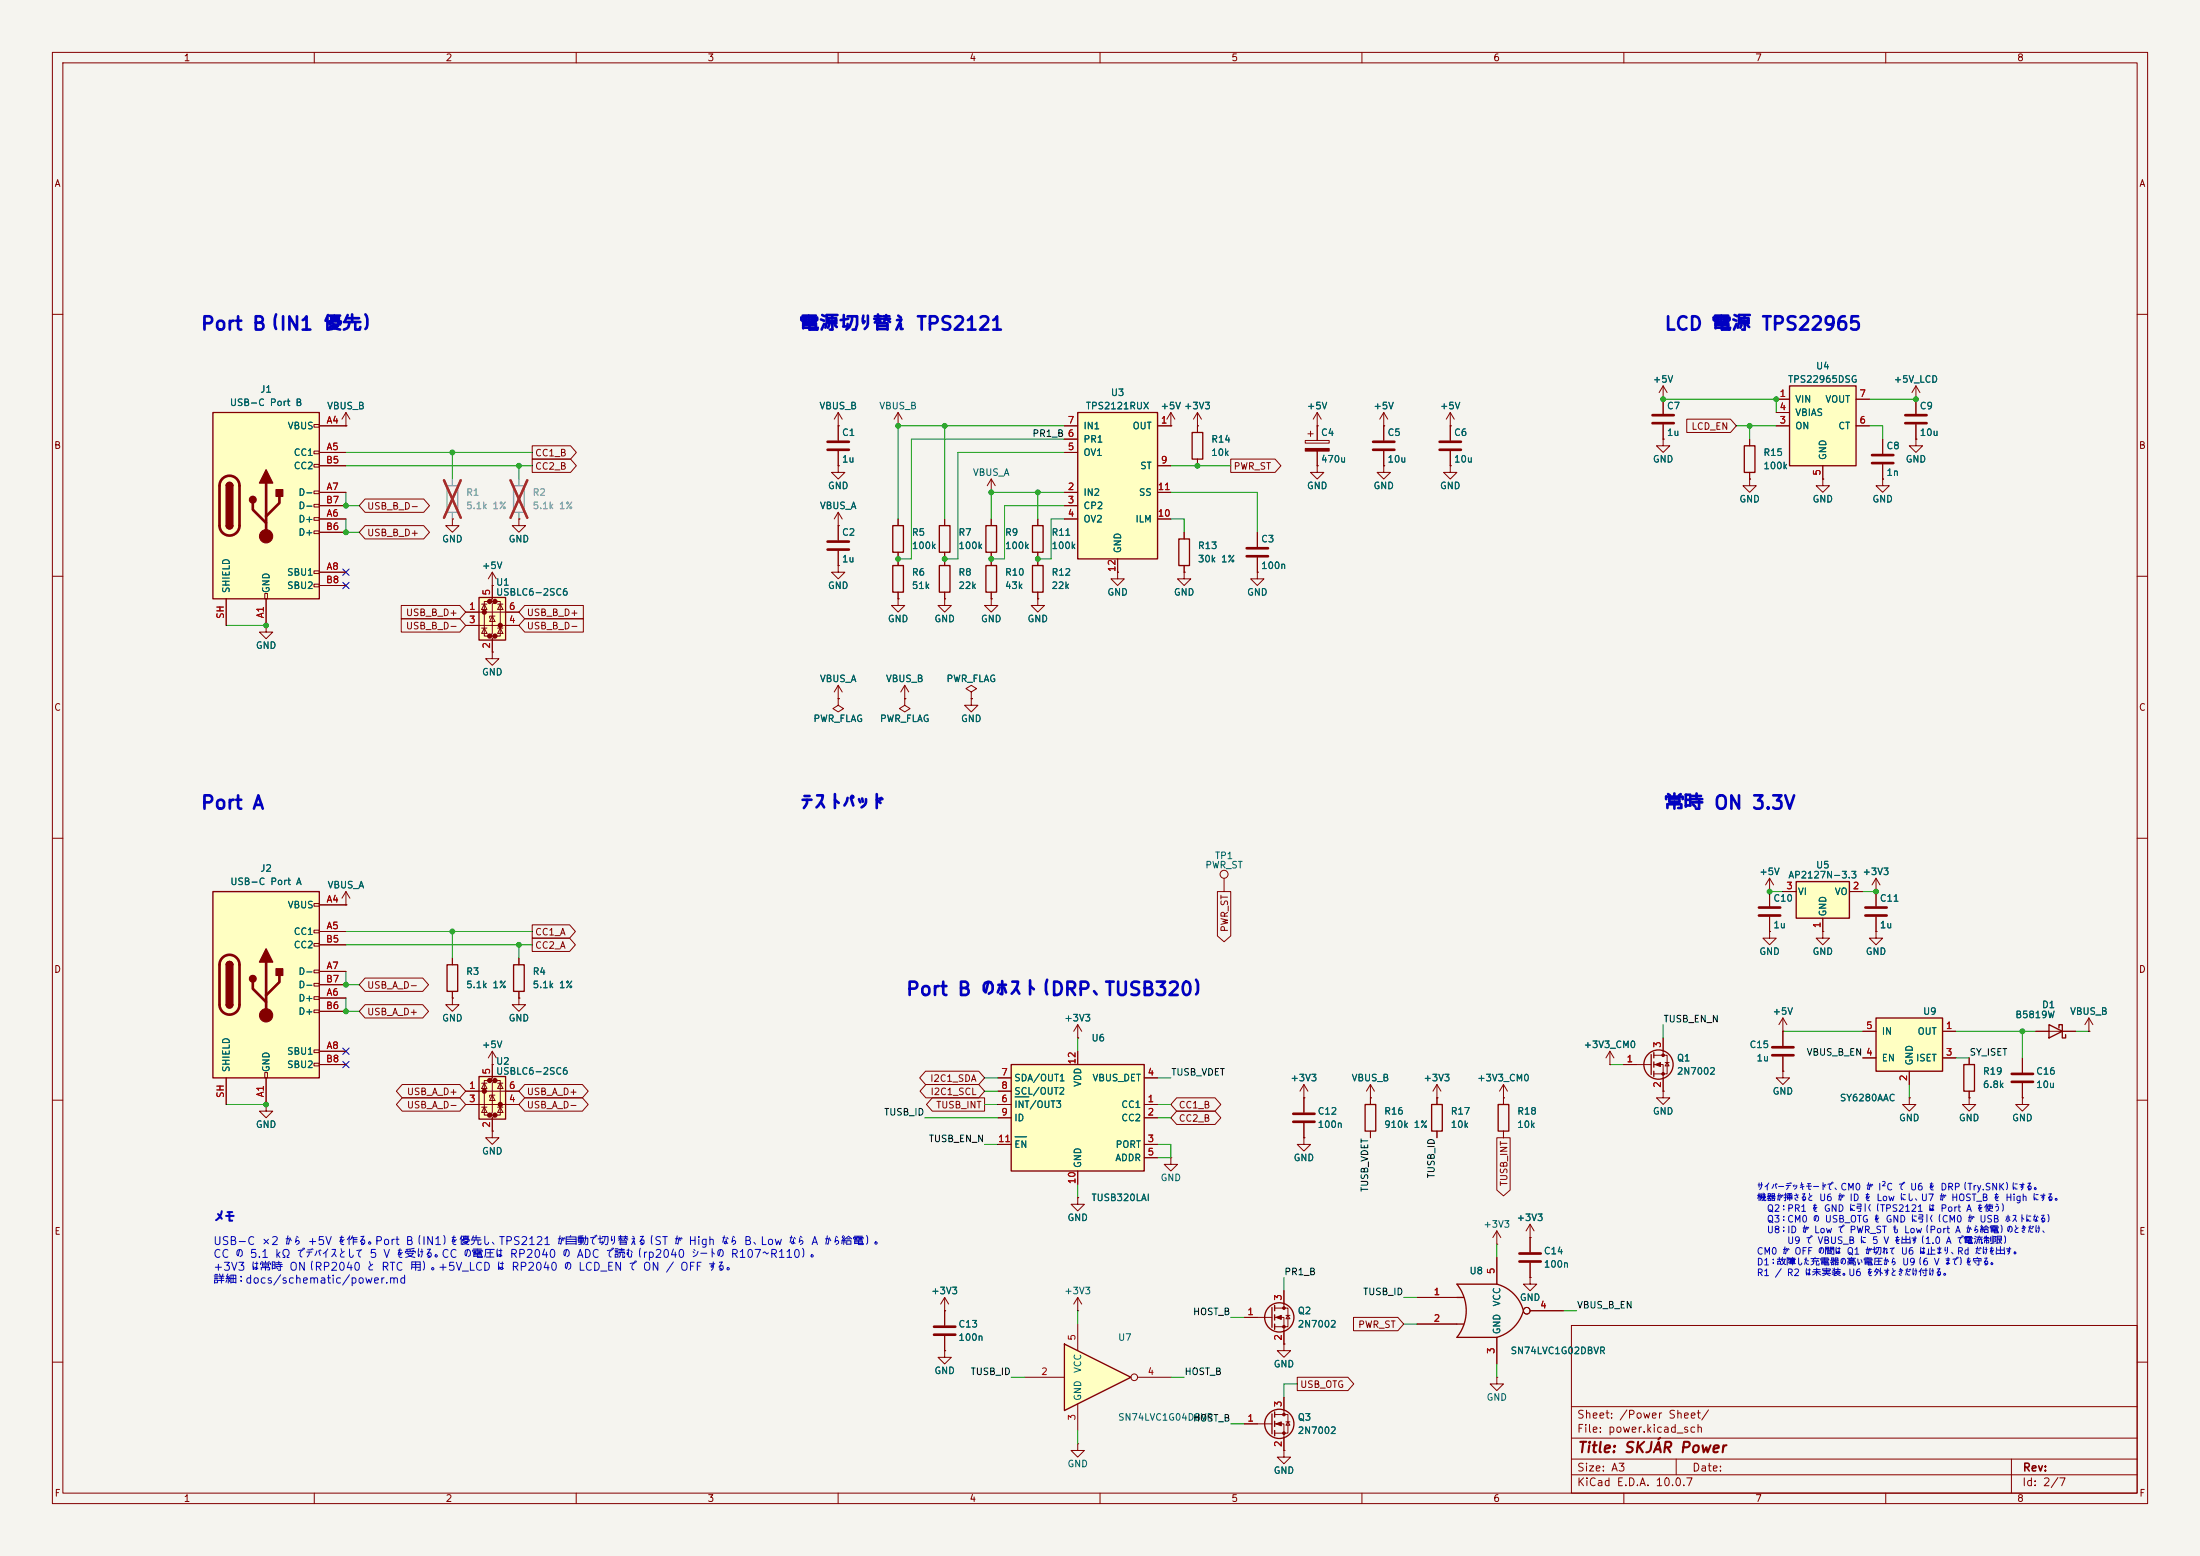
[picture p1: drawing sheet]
<svg xmlns="http://www.w3.org/2000/svg" width="420mm" height="297mm" viewBox="0 0 420 297" stroke-linecap="round" stroke-linejoin="round" font-family="sans-serif">
<path d="M0 0h420v297h-420z" fill="#f5f4ef" stroke="#f5f4ef" stroke-width=".19"/>
<g fill="none" stroke="#840000" stroke-width=".19">
<path d="M10 10h400v277h-400zM12 12h396v273h-396zM60 10v2M110 10v2M160 10v2M210 10v2M260 10v2M310 10v2M360 10v2M10 60h2M408 60h2M10 110h2"/>
<path d="M408 110h2M10 160h2M408 160h2M10 210h2M408 210h2M300 253h108v32h-108zM10 260h2M300 278.5h108M300 274.5h108M300 268.5h108M320 278.5v3M384 278.5v6.5"/>
<path d="M408 260h2M60 285v2M110 285v2M160 285v2M210 285v2M260 285v2M300 281.5h108M310 285v2M360 285v2"/>
</g>
<path d="M40.6 78.7h20.4v35.6h-20.4z" fill="#ffffc2"/>
<g fill="none" stroke="#840000" stroke-width=".19">
<path d="M251.5 78.7l-.8 1.3M251.5 78.7l.7 1.3M251.5 78.7v5.4M264.2 78.7v5.4M264.2 78.7l-.8 1.3M264.2 78.7l.7 1.3M59.9 81h1.1v.5h-1.1zM59.9 86.1h1.1v.5h-1.1zM59.9 88.6h1.1v.6h-1.1zM59.9 93.7h1.1v.5h-1.1zM59.9 96.3h1.1v.5h-1.1zM59.9 98.8h1.1v.5h-1.1z"/>
<path d="M61 81.3h5M61 86.4h5M61 99.1h5M61 94h5M61 88.9h5M61 96.5h5M249.2 84.1h4.5v.5h-4.5zM249.7 82.8h1M250.2 82.3v1M251.5 81.3h.1M251.5 86.1v2.8M264.2 81.3h.1"/>
<path d="M264.2 86.1v2.8M43.2 114.3v5.1M50.5 113.3h.6v1h-.6zM50.8 114.3v5.1M59.9 101.3h1.1v.6h-1.1zM59.9 109h1.1v.5h-1.1zM59.9 111.5h1.1v.5h-1.1zM61 109.2h5M61 101.6h5M61 111.8h5M160 108v1.2h1.3l-1.3 1.3-1.3-1.3h1.3M160 108h.1"/>
<path d="M160 100.3v2.8M160 105.2v2.8M171.4 114.3v1.3h1.3l-1.3 1.2-1.2-1.2h1.2M171.4 114.3h.1M171.4 106.7v1.3M171.4 113v1.3M180.3 114.3v1.3h1.3l-1.3 1.2-1.2-1.2h1.2M180.3 114.3h.1M180.3 106.7v1.3M180.3 113v1.3"/>
</g>
<path d="M40.6 78.7h20.4v35.6h-20.4zM43.2 92.7a.64 .64 0 0 1 .6-.6 .64 .64 0 0 1 .6 .6M43.2 100.3a.64 .64 0 0 0 .6 .7 .64 .64 0 0 0 .6-.7M170.4 108h2.1v5h-2.1zM179.3 108h2.1v5h-2.1z" fill="none" stroke="#840000" stroke-width=".25"/>
<path d="M42.5 91.4a1.9 1.9 0 0 1 2-.4 1.9 1.9 0 0 1 1.2 1.7v7.6a1.91 1.91 0 0 1-1.9 1.9 1.91 1.91 0 0 1-1.9-1.9v-7.7l.2-.7zM48.3 96v1.3l2.5 2.5M50.8 92.2v10.2M53.3 94.7v1.3l-2.5 2.6M262.1 84.3h4.1M262.1 85.9h4.1M158 103.4h4.1M158 104.9h4.1" fill="none" stroke="#840000" stroke-width=".51"/>
<g fill="#840000" stroke="#840000" stroke-width=".25">
<path d="M43.2 92.7h1.2v7.6h-1.2z"/>
<path d="M43.4 92.3a.64 .64 0 0 1 .7-.2 .64 .64 0 0 1 .3 .6h-1.2z"/>
<path d="M43.2 100.3h1.2a.64 .64 0 0 1-.6 .7 .64 .64 0 0 1-.6-.7z"/>
<path d="M50.8 89.7l1.3 2.5h-2.6z"/>
<path d="M52.7 93.5h1.3v1.2h-1.3z"/>
<circle cx="48.3" cy="95.4" r=".63"/>
</g>
<g fill="#840000" stroke="#840000" stroke-width=".19">
<path d="M249.2 85.6h4.5v.5h-4.5z"/>
<circle cx="50.8" cy="102.4" r="1.27"/>
</g>
<path d="M205.7 78.7h15.3v28h-15.3z" fill="#ffffc2"/>
<path d="M205.7 78.7h15.3v28h-15.3zM197.1 100.3h2v5.1h-2z" fill="none" stroke="#840000" stroke-width=".25"/>
<g fill="none" stroke="#840000" stroke-width=".19">
<path d="M223.5 78.7l-.7 1.3M223.5 78.7l.8 1.3M223.5 78.7v2.6M198.1 99.1v1.2M203.2 81.3h2.5M203.2 94h2.5M203.2 96.5h2.5M203.2 99.1h2.5M203.2 86.4h2.5M203.2 83.8h2.5M221 81.3h2.5M221 94h2.5"/>
<path d="M221 99.1h2.5M221 88.9h2.5M223.5 81.3h.1M198.1 105.4v1.3M213.4 106.7v2.5M205.7 275.6v1.3h1.3l-1.3 1.2-1.2-1.2h1.2M205.7 275.6h.1"/>
</g>
<path d="M91.4 205.5h5.1v8.1h-5.1z" fill="#ffffc2"/>
<g fill="#840000" stroke="#840000" stroke-width=".51">
<circle cx="92.5" cy="208.3" r=".25"/>
<circle cx="93.5" cy="206.2" r=".25"/>
<circle cx="93.5" cy="212.9" r=".25"/>
<circle cx="94.5" cy="206.2" r=".25"/>
<circle cx="94.5" cy="212.9" r=".25"/>
<circle cx="95.5" cy="210.8" r=".25"/>
</g>
<g fill="none" stroke="#840000" stroke-width=".19">
<path d="M189.2 114.3v1.3h1.3l-1.3 1.2-1.2-1.2h1.2M189.2 114.3h.1M189.2 106.7v1.3M189.2 113v1.3M198.1 114.3v1.3h1.3l-1.3 1.2-1.3-1.2h1.3M198.1 114.3h.1M198.1 106.7v1.3M198.1 113v1.3M213.4 109.2v1.3h1.2l-1.2 1.3-1.3-1.3h1.3M213.4 109.2h.1M160 133.4v1.2l1 .7-1 .6-1-.6 1-.7M160 133.4h.1"/>
<path d="M160 130.8l-.7 1.3M160 130.8l.8 1.3M160 130.8v2.6M172.7 133.4v1.2l1 .7-1 .6-1-.6 1-.7M172.7 133.4h.1M172.7 130.8l-.7 1.3M172.7 130.8l.8 1.3M172.7 130.8v2.6M185.4 132.1l1-.7-1-.6-1 .6 1 .7v1.3M185.4 133.4h.1M185.4 133.4v1.2h1.3l-1.3 1.3-1.3-1.3h1.3M88.9 208.3h10.2"/>
<path d="M88.9 210.8h10.2M91.9 211.3h1.1M91.9 206.8h1.1M92.5 206.8l.5 1h-1.1zM92.5 211.3l.5 1h-1.1zM93.5 206.2h-1v6.7h1M94 203.2v2.5l-.5 .5h1l-.5 .6v5.5l-.5 .6h1l-.5 .5v2.5M94 209l.5 1.1h-1zM94.5 209h-1v.4M94.5 206.2h1v6.7h-1M95 211.3h1M95 206.8h1"/>
<path d="M95.5 206.8l.5 1h-1zM95.5 211.3l.5 1h-1zM205.7 250.2h.1M205.7 247.6l-.7 1.3M205.7 247.6l.8 1.3M205.7 247.6v2.6M292.1 243.8v1.3h1.3l-1.3 1.3-1.3-1.3h1.3M292.1 243.8h.1"/>
</g>
<path d="M188.2 108h2v5h-2zM197.1 108h2v5h-2zM91.4 205.5h5.1v8.1h-5.1z" fill="none" stroke="#840000" stroke-width=".25"/>
<path d="M203.2 256.5l12.7 6.4-12.7 6.3z" fill="#ffffc2"/>
<path d="M188.2 100.3h2v5.1h-2zM85.3 184.2h2.1v5h-2.1zM203.2 256.5l12.7 6.4-12.7 6.3z" fill="none" stroke="#840000" stroke-width=".25"/>
<g fill="none" stroke="#840000" stroke-width=".19">
<path d="M66 78.7l-.7 1.3M66 78.7l.8 1.3M66 78.7v2.6M66 81.3h.1M189.2 99.1v1.2M334 91.4v1.3h1.3l-1.3 1.3-1.3-1.3h1.3M334 91.4h.1M189.2 105.4v1.3M66 172.7h.1M66 170.2v2.5M66 170.2l-.7 1.3M66 170.2l.8 1.3"/>
<path d="M86.4 182.9v1.3M86.4 189.2v1.3M94 203.2h.1M94 200.7l-.8 1.2M94 200.7l.7 1.2M94 200.7v2.5M205.7 252.7v5.1M195.6 262.9h7.6M205.7 268v5M217.2 262.9h6.3M285.7 262.9v1.3h1.3l-1.3 1.2-1.2-1.2h1.2M285.7 262.9h.1"/>
<circle cx="216.5" cy="262.9" r=".63"/>
</g>
<path d="M40.6 170.2h20.4v35.5h-20.4z" fill="#ffffc2"/>
<g fill="none" stroke="#840000" stroke-width=".19">
<path d="M160 78.7l-.7 1.3M160 78.7l.8 1.3M160 78.7v2.6M171.4 78.7l-.7 1.3M171.4 78.7l.8 1.3M171.4 78.7v2.6M160 81.3h.1M171.4 81.3h.1M359.4 91.4v1.3h1.3l-1.3 1.3-1.3-1.3h1.3M359.4 91.4h.1M59.9 172.5h1.1v.5h-1.1zM59.9 177.5h1.1v.6h-1.1z"/>
<path d="M61 172.7h5M61 177.8h5M59.9 180.1h1.1v.5h-1.1zM59.9 185.2h1.1v.5h-1.1zM59.9 187.7h1.1v.5h-1.1zM59.9 190.2h1.1v.6h-1.1zM59.9 192.8h1.1v.5h-1.1zM61 190.5h5M61 185.4h5M61 180.3h5M61 193h5M61 188h5"/>
<path d="M43.2 205.7v5.1M50.5 204.7h.6v1h-.6zM50.8 205.7v5.1M59.9 200.4h1.1v.5h-1.1zM59.9 202.9h1.1v.6h-1.1zM61 200.7h5M61 203.2h5M94 215.9v1.3h1.2l-1.2 1.2-1.3-1.2h1.3M94 215.9h.1"/>
</g>
<path d="M40.6 170.2h20.4v35.5h-20.4zM43.2 184.2a.64 .64 0 0 1 .6-.7 .64 .64 0 0 1 .6 .7M43.2 191.8a.64 .64 0 0 0 .6 .6 .64 .64 0 0 0 .6-.6" fill="none" stroke="#840000" stroke-width=".25"/>
<path d="M42.5 182.8a1.9 1.9 0 0 1 2-.4 1.9 1.9 0 0 1 1.2 1.8v7.6a1.91 1.91 0 0 1-1.9 1.9 1.91 1.91 0 0 1-1.9-1.9v-7.8l.2-.6zM48.3 187.5v1.2l2.5 2.6M50.8 183.6v10.2M53.3 186.2v1.3l-2.5 2.5" fill="none" stroke="#840000" stroke-width=".51"/>
<g fill="#840000" stroke="#840000" stroke-width=".25">
<path d="M43.2 184.2h1.2v7.6h-1.2z"/>
<path d="M43.4 183.7a.64 .64 0 0 1 .7-.1 .64 .64 0 0 1 .3 .6h-1.2z"/>
<path d="M43.2 191.8h1.2a.64 .64 0 0 1-.6 .6 .64 .64 0 0 1-.6-.6z"/>
<path d="M50.8 181.1l1.3 2.5h-2.6z"/>
<path d="M52.7 184.9h1.3v1.3h-1.3z"/>
<circle cx="48.3" cy="186.8" r=".63"/>
</g>
<circle cx="50.8" cy="193.8" r="1.27" fill="#840000" stroke="#840000" stroke-width=".19"/>
<path d="M85.3 92.7h2.1v5.1h-2.1z" fill="none" stroke="#9c9b98" stroke-width=".25"/>
<path d="M86.4 91.4v1.3M86.4 97.8v1.3" fill="none" stroke="#9c9b98" stroke-width=".19"/>
<path d="M84.8 91.7l3.2 7.1M88 91.7l-3.2 7.1" fill="none" stroke="#e12e31" stroke-width=".46"/>
<path d="M341.6 73.7h12.7v15.2h-12.7z" fill="#ffffc2"/>
<path d="M341.6 73.7h12.7v15.2h-12.7zM333 85.1h2v5.1h-2zM225 102.9h2.1v5.1h-2.1z" fill="none" stroke="#840000" stroke-width=".25"/>
<g fill="none" stroke="#840000" stroke-width=".19">
<path d="M276.9 78.7l-.8 1.3M276.9 78.7l.7 1.3M276.9 78.7v2.6M339.1 76.2h2.5M339.1 78.7h2.5M354.3 76.2h2.6M86.4 99.1v1.2h1.2l-1.2 1.3-1.3-1.3h1.3M86.4 99.1h.1M99.1 99.1v1.2h1.2l-1.2 1.3-1.3-1.3h1.3M99.1 99.1h.1M276.9 81.3h.1M334 83.8v1.3"/>
<path d="M334 90.2v1.2M339.1 81.3h2.5M348 91.4v1.3h1.2l-1.2 1.3-1.3-1.3h1.3M348 91.4h.1M348 88.9v2.5M354.3 81.3h2.6M94 111.8h.1M94 109.2l-.8 1.3M94 109.2l.7 1.3M94 109.2v2.6M226.1 109.2v1.3h1.2l-1.2 1.3-1.3-1.3h1.3M226.1 109.2h.1"/>
<path d="M226.1 101.6v1.3M226.1 108v1.2M240 109.2v1.3h1.3l-1.3 1.3-1.2-1.3h1.2M240 109.2h.1M240 101.6v2.8M240 106.4v2.8M94 124.5v1.2h1.2l-1.2 1.3-1.3-1.3h1.3M94 124.5h.1"/>
</g>
<path d="M98 92.7h2.1v5.1h-2.1z" fill="none" stroke="#9c9b98" stroke-width=".25"/>
<path d="M99.1 91.4v1.3M99.1 97.8v1.3" fill="none" stroke="#9c9b98" stroke-width=".19"/>
<path d="M97.5 91.7l3.2 7.1M100.7 91.7l-3.2 7.1" fill="none" stroke="#e12e31" stroke-width=".46"/>
<path d="M238 104.6h4.1M238 106.2h4.1" fill="none" stroke="#840000" stroke-width=".51"/>
<path d="M91.4 114h5.1v8.2h-5.1z" fill="#ffffc2"/>
<g fill="#840000" stroke="#840000" stroke-width=".51">
<circle cx="92.5" cy="116.8" r=".25"/>
<circle cx="93.5" cy="114.8" r=".25"/>
<circle cx="93.5" cy="121.4" r=".25"/>
<circle cx="94.5" cy="114.8" r=".25"/>
<circle cx="94.5" cy="121.4" r=".25"/>
<circle cx="95.5" cy="119.4" r=".25"/>
</g>
<g fill="none" stroke="#840000" stroke-width=".19">
<path d="M317.5 76.2v2.8M160 97.8l-.7 1.3M160 97.8l.8 1.3M160 97.8v2.5M171.4 99.1v1.2M180.3 99.1v1.2M189.2 94h.1M189.2 91.4l-.7 1.3M189.2 91.4l.8 1.3M189.2 91.4v2.6M276.9 88.9v1.3h1.2l-1.2 1.2-1.3-1.2h1.3M276.9 88.9h.1"/>
<path d="M276.9 81.3v2.8M276.9 86.1v2.8M317.5 83.8v1.3h1.3l-1.3 1.3-1.3-1.3h1.3M317.5 83.8h.1M317.5 81v2.8M50.8 119.4v1.3h1.3l-1.3 1.2-1.3-1.2h1.3M50.8 119.4h.1M88.9 116.8h10.2M88.9 119.4h10.2M91.9 119.9h1.1M91.9 115.3h1.1M92.5 115.3l.5 1h-1.1z"/>
<path d="M92.5 119.9l.5 1h-1.1zM93.5 114.8h-1v6.6h1M94 111.8v2.5l-.5 .5h1l-.5 .5v5.6l-.5 .5h1l-.5 .5v2.6M94 117.6l.5 1h-1zM94.5 117.6h-1v.4M94.5 114.8h1v6.6h-1M95 119.9h1M95 115.3h1M95.5 115.3l.5 1h-1zM95.5 119.9l.5 1h-1zM160 100.3h.1M171.4 105.4v1.3"/>
<path d="M180.3 105.4v1.3M86.4 190.5v1.3h1.2l-1.2 1.2-1.3-1.2h1.3M86.4 190.5h.1M99.1 182.9v1.3M99.1 189.2v1.3M205.7 198.1h.1M205.7 195.6l-.7 1.3M205.7 195.6l.8 1.3M205.7 195.6v2.5M50.8 210.8v1.3h1.3l-1.3 1.3-1.3-1.3h1.3M50.8 210.8h.1M205.7 228.6v1.3h1.3l-1.3 1.2-1.2-1.2h1.2"/>
<path d="M205.7 228.6h.1M223.5 221v1.2h1.3l-1.3 1.3-1.3-1.3h1.3M223.5 221h.1"/>
</g>
<path d="M91.4 114h5.1v8.2h-5.1zM170.4 100.3h2.1v5.1h-2.1zM179.3 100.3h2.1v5.1h-2.1zM98 184.2h2.1v5h-2.1z" fill="none" stroke="#840000" stroke-width=".25"/>
<path d="M315.5 79.2h4M274.8 84.3h4.1M274.8 85.9h4.1M315.5 80.8h4" fill="none" stroke="#840000" stroke-width=".51"/>
<path d="M193 203.2h25.4v20.3h-25.4z" fill="#ffffc2"/>
<path d="M227.6 82.6h2v5h-2zM193 203.2h25.4v20.3h-25.4z" fill="none" stroke="#840000" stroke-width=".25"/>
<g fill="none" stroke="#840000" stroke-width=".19">
<path d="M228.6 78.7v3.9M228.6 78.7l-.8 1.3M228.6 78.7l.8 1.3M365.8 76.2h.1M365.8 73.7v5.3M365.8 73.7l-.8 1.2M365.8 73.7l.7 1.2M160 88.9v1.3h1.3l-1.3 1.2-1.3-1.2h1.3M160 88.9h.1M160 81.3v2.8M160 86.1v2.8M228.6 81.3h.1"/>
<path d="M228.6 87.6v1.3M359.4 83.8v2.8M359.4 88.6v2.8M365.8 83.8v1.3h1.2l-1.2 1.3-1.3-1.3h1.3M365.8 83.8h.1M365.8 81v2.8M99.1 190.5v1.3h1.2l-1.2 1.2-1.3-1.2h1.3M99.1 190.5h.1M190.5 210.8h2.5M190.5 213.4h2.5M190.5 218.4h2.5M190.5 205.7h2.5"/>
<path d="M190.5 208.3h2.5M205.7 200.7v2.5M218.4 210.8h2.6M218.4 213.4h2.6M218.4 218.4h2.6M218.4 205.7h2.6M248.9 209.6h.1M248.9 207l-.7 1.3M248.9 207l.8 1.3M248.9 207v2.6M205.7 223.5v2.6M218.4 221h2.6"/>
<path d="M180.3 250.2h.1M180.3 257.8v1.3h1.3l-1.3 1.2-1.2-1.2h1.2M180.3 257.8h.1M180.3 247.6v5.4M180.3 255v2.8M180.3 247.6l-.7 1.3M180.3 247.6l.8 1.3"/>
</g>
<path d="M193.8 209.4h2.6M193.8 217h2.2" fill="none" stroke="#006464" stroke-width=".19"/>
<path d="M363.7 79.2h4.1M158 84.3h4.1M158 85.9h4.1M357.4 86.9h4M357.4 88.4h4M363.7 80.8h4.1M178.3 253.2h4.1M178.3 254.8h4.1" fill="none" stroke="#840000" stroke-width=".51"/>
<g fill="#ffffc2">
<path d="M278.1 247.6h1.3z"/>
<path d="M278.1 252.7h1.3z"/>
</g>
<path d="M278.1 245.1h7.6M278.1 255.3h7.6" fill="none" stroke="#ffffc2" stroke-width=".19"/>
<g fill="none" stroke="#840000" stroke-width=".25">
<path d="M260.6 210.8h2v5.1h-2zM273.3 210.8h2v5.1h-2zM286 210.8h2v5.1h-2zM242.8 249.6v3.8M243.3 249.2v1M243.3 251v1M243.3 252.7v1M278.1 245.1h7.6a7.1 7.1 0 0 1 5.1 5.1 7.4 7.4 0 0 1-5.1 5.1h-7.6a8.1 8.1 0 0 0 0-10.2zM278.1 247.6h1.3M278.1 252.7h1.3M242.8 269.9v3.8M243.3 269.5v1"/>
<path d="M243.3 271.3v1M243.3 273v1.1"/>
<circle cx="244.2" cy="251.5" r="2.79"/>
<circle cx="244.2" cy="271.8" r="2.79"/>
</g>
<g fill="none" stroke="#840000" stroke-width=".19">
<path d="M317.5 76.2h.1M317.5 73.7l-.8 1.2M317.5 73.7l.8 1.2M317.5 73.7v2.5M233.7 167.6v2.6M358.1 170.2h.1M358.1 177.8v1.3h1.3l-1.3 1.2-1.2-1.2h1.2M358.1 177.8h.1M358.1 167.6l-.7 1.3M358.1 167.6l.8 1.3M358.1 167.6v5.4M358.1 175v2.8"/>
<path d="M340.4 196.9h.1M340.4 194.3v5.3M340.4 194.3l-.8 1.3M340.4 194.3l.7 1.3M248.9 217.2v1.2h1.3l-1.3 1.3-1.3-1.3h1.3M248.9 217.2h.1M248.9 209.6v2.7M248.9 214.4v2.8M261.6 209.6h.1M261.6 207v3.8M261.6 215.9v1.3M261.6 207l-.7 1.3"/>
<path d="M261.6 207l.8 1.3M274.3 209.6h.1M274.3 207v3.8M274.3 215.9v1.3M274.3 207l-.7 1.3M274.3 207l.8 1.3M287 209.6h.1M287 207l-.7 1.3M287 207l.8 1.3M287 207v3.8M287 215.9v1.3M340.4 204.5v1.2h1.2l-1.2 1.3-1.3-1.3h1.3"/>
<path d="M340.4 204.5h.1M340.4 201.7v2.8M285.7 237.5h.1M285.7 234.9v2.6M285.7 234.9l-.7 1.3M285.7 234.9l.8 1.3M292.1 236.2h.1M292.1 233.7v5.3M292.1 233.7l-.8 1.2M292.1 233.7l.8 1.2M237.5 251.5h5.3M243.3 249.7h2.6v3.5h-2.6"/>
<path d="M243.3 251.5h1.8v5M245.1 256.5v1.3h1.3l-1.3 1.3-1.3-1.3h1.3M245.1 256.5h.1M245.1 246.4v3.3M245.5 251.1h.8M245.9 251.1l.4 .6h-.8zM270.5 247.6h7.6M270.5 252.7h7.6M285.7 240v5.1M285.7 255.3v5M292.1 250.2h6.3M292.1 241v2.8"/>
<path d="M237.5 271.8h5.3M243.3 270h2.6v3.6h-2.6M243.3 271.8h1.8v5.1M245.1 276.9v1.2h1.3l-1.3 1.3-1.3-1.3h1.3M245.1 276.9h.1M245.1 266.7v3.3M245.5 271.4h.8M245.9 271.4l.4 .6h-.8z"/>
<circle cx="233.7" cy="166.9" r=".76"/>
<circle cx="291.5" cy="250.2" r=".63"/>
</g>
<path d="M356.1 173.2h4.1M356.1 174.8h4.1M338.3 199.9h4.1M246.9 212.6h4.1M246.9 214.1h4.1M338.3 201.4h4.1M290.1 239.3h4M290.1 240.8h4" fill="none" stroke="#840000" stroke-width=".51"/>
<g fill="#840000" stroke="#840000" stroke-width=".19">
<path d="M243.6 271.8l1-.4v.8z"/>
<path d="M243.6 251.5l1-.4v.7z"/>
<circle cx="245.1" cy="270" r=".25"/>
<circle cx="245.1" cy="273.6" r=".25"/>
<circle cx="245.1" cy="249.7" r=".25"/>
<circle cx="245.1" cy="253.2" r=".25"/>
</g>
<path d="M358.1 194.3h12.7v10.2h-12.7z" fill="#ffffc2"/>
<path d="M358.1 194.3h12.7v10.2h-12.7zM374.9 203.2h2v5.1h-2z" fill="none" stroke="#840000" stroke-width=".25"/>
<path d="M355.6 196.9h2.5M370.8 196.9h2.6M355.6 201.9h2.5M364.5 204.5v2.5M370.8 201.9h2.6M375.9 201.9v1.3M375.9 208.3v1.3" fill="none" stroke="#840000" stroke-width=".19"/>
<path d="M342.9 168.3h10.2v7h-10.2z" fill="#ffffc2"/>
<g fill="none" stroke="#840000" stroke-width=".25">
<path d="M342.9 168.3h10.2v7h-10.2zM391.2 195.6l2.5 1.3-2.5 1.2zM393.1 196.2v-.6h.6v2.5h.6v-.6M315.2 201.3v3.8M315.7 200.9v1M315.7 202.7v1M315.7 204.5v1"/>
<circle cx="316.6" cy="203.2" r="2.79"/>
</g>
<g fill="none" stroke="#840000" stroke-width=".19">
<path d="M317.5 76.2h.1M317.5 76.2v2.8M339.1 76.2h2.5M339.1 78.7h2.5M354.3 76.2h2.6M365.8 76.2h.1M365.8 76.2v2.8M61 81.3h5M61 94h5M61 96.5h5M61 99.1h5M61 86.4h5"/>
<path d="M61 88.9h5M66 81.3h.1M69.7 95.2h11.2l1.1 1.3-1.1 1.3h-11.2l-1.1-1.3zM86.4 99.1h.1M99.1 99.1h.1M101.6 85.1h7.3l1.1 1.3-1.1 1.2h-7.3zM101.6 87.6h7.3l1.1 1.3-1.1 1.3h-7.3zM160 88.9h.1M160 81.3h.1M160 81.3v2.8M160 86.1v2.8M171.4 99.1v1.2"/>
<path d="M180.3 99.1v1.2M189.2 99.1v1.2M198.1 99.1v1.2M203.2 81.3h2.5M203.2 94h2.5M203.2 96.5h2.5M203.2 99.1h2.5M203.2 86.4h2.5M203.2 83.8h2.5M221 81.3h2.5M221 94h2.5M221 99.1h2.5"/>
<path d="M221 88.9h2.5M223.5 81.3h.1M228.6 81.3h.1M228.6 81.3v1.3M228.6 87.6v1.3M234.9 87.6h8.5l1.1 1.3-1.1 1.3h-8.5zM251.5 88.9v1.3h1.2l-1.2 1.2-1.3-1.2h1.3M251.5 88.9h.1M251.5 81.3h.1M251.5 81.3v2.8M251.5 86.1v2.8M264.2 88.9v1.3h1.2l-1.2 1.2-1.3-1.2h1.3"/>
<path d="M264.2 88.9h.1M264.2 81.3h.1M264.2 81.3v2.8M264.2 86.1v2.8M276.9 81.3h.1M276.9 88.9h.1M276.9 81.3v2.8M276.9 86.1v2.8M317.5 83.8h.1M317.5 81v2.8M322 80h8.4l1.1 1.3-1.1 1.3h-8.4zM334 91.4h.1"/>
<path d="M334 83.8v1.3M334 90.2v1.2M339.1 81.3h2.5M348 91.4h.1M348 88.9v2.5M354.3 81.3h2.6M359.4 91.4h.1M359.4 83.8v2.8M359.4 88.6v2.8M365.8 83.8h.1M365.8 81v2.8M43.2 114.3v5.1"/>
<path d="M50.8 119.4h.1M50.8 114.3v5.1M61 109.2h5M61 101.6h5M61 111.8h5M69.7 100.3h11.2l1.1 1.3-1.1 1.3h-11.2l-1.1-1.3zM76.6 115.6h11.2l1.1 1.2-1.1 1.3h-11.2zM76.6 118.1h11.2l1.1 1.3-1.1 1.3h-11.2zM88.9 116.8h2.5M88.9 119.4h2.5M94 111.8h.1M94 111.8v2.5"/>
<path d="M96.5 116.8h2.6M96.5 119.4h2.6M100.2 115.6h11.2v2.5h-11.2l-1.1-1.3zM100.2 118.1h11.2v2.6h-11.2l-1.1-1.3zM160 108h.1M160 100.3h.1M160 100.3v2.8M160 105.2v2.8M171.4 114.3h.1M171.4 105.4v2.6M171.4 113v1.3M180.3 114.3h.1"/>
<path d="M180.3 105.4v2.6M180.3 113v1.3M189.2 114.3h.1M189.2 105.4v2.6M189.2 113v1.3M198.1 114.3h.1M198.1 105.4v2.6M198.1 113v1.3M213.4 109.2h.1M213.4 106.7v2.5M226.1 109.2h.1M226.1 101.6v1.3"/>
<path d="M226.1 108v1.2M240 109.2h.1M240 101.6v2.8M240 106.4v2.8M94 124.5h.1M94 121.9v2.6M160 133.4h.1M172.7 133.4h.1M185.4 133.4h.1M61 172.7h5M61 177.8h5M66 172.7h.1"/>
<path d="M101.6 179.1h7.1l1.2 1.2-1.2 1.3h-7.1zM101.6 176.5h7.1l1.2 1.3-1.2 1.3h-7.1zM232.4 170.2h2.6v8.5l-1.3 1.1-1.3-1.1zM337.8 177.8v1.3h1.3l-1.3 1.2-1.3-1.2h1.3M337.8 177.8h.1M337.8 170.2h.1M337.8 167.6l-.7 1.3M337.8 167.6l.8 1.3M337.8 167.6v5.4M337.8 175v2.8M340.4 170.2h2.5M348 177.8v1.3h1.2l-1.2 1.2-1.3-1.2h1.3"/>
<path d="M348 177.8h.1M348 175.3v2.5M353.1 170.2h2.5M358.1 170.2h.1M358.1 177.8h.1M358.1 170.2v2.8M358.1 175v2.8M61 190.5h5M61 185.4h5M61 180.3h5M61 193h5M61 188h5"/>
<path d="M69.7 186.7h11l1.1 1.3-1.1 1.2h-11l-1.1-1.2zM69.7 191.8h11l1.1 1.2-1.1 1.3h-11l-1.1-1.3zM86.4 190.5h.1M86.4 182.9v1.3M86.4 189.2v1.3M99.1 190.5h.1M99.1 182.9v1.3M99.1 189.2v1.3M205.7 198.1h.1M317.5 198.1v3.3M340.4 196.9h.1M340.4 196.9v2.7"/>
<path d="M355.6 196.9h2.5M370.8 196.9h2.6M388.6 196.9h7.6M398.8 196.9h.1M398.8 194.3l-.8 1.3M398.8 194.3l.7 1.3M398.8 194.3v2.6M43.2 205.7v5.1M50.8 210.8h.1M50.8 205.7v5.1M61 203.2h5M61 200.7h5"/>
<path d="M76.8 207h11l1.1 1.3-1.1 1.3h-11l-1.1-1.3zM76.8 209.5h11l1.1 1.3-1.1 1.3h-11l-1.1-1.3zM88.9 210.8h2.5M88.9 208.3h2.5M94 215.9h.1M94 203.2h.1M94 203.2v2.5M94 213.4v2.5M96.5 210.8h2.6M96.5 208.3h2.6M100.2 209.5h11l1.1 1.3-1.1 1.3h-11l-1.1-1.3zM100.2 207h11l1.1 1.3-1.1 1.3h-11l-1.1-1.3z"/>
<path d="M176.7 204.5h10.1l1.2 1.2-1.2 1.3h-10.1l-1.1-1.3zM176.7 207h10.1l1.2 1.3-1.2 1.3h-10.1l-1.1-1.3zM178 209.5h10v2.6h-10l-1.1-1.3zM190.5 210.8h2.5M190.5 213.4h2.5M190.5 218.4h2.5M190.5 205.7h2.5M190.5 208.3h2.5M205.7 200.7v2.5M218.4 210.8h2.6M218.4 213.4h2.6M218.4 218.4h2.6"/>
<path d="M218.4 205.7h2.6M224.6 212.1h7.4l1.1 1.3-1.1 1.2h-7.4l-1.1-1.2zM224.6 209.5h7.4l1.1 1.3-1.1 1.3h-7.4l-1.1-1.3zM248.9 217.2h.1M248.9 209.6h.1M248.9 209.6v2.7M248.9 214.4v2.8M261.6 209.6h.1M261.6 209.6v1.2M261.6 215.9v1.3M274.3 209.6h.1M274.3 209.6v1.2"/>
<path d="M274.3 215.9v1.3M285.7 217.2h2.6v10l-1.3 1.1-1.3-1.1zM287 209.6h.1M287 209.6v1.2M287 215.9v1.3M307.3 203.2h.1M307.3 200.7l-.7 1.2M307.3 200.7l.8 1.2M307.3 200.7v2.5M309.9 203.2h5.3M315.7 201.4h2.6v3.6h-2.6M315.7 203.2h1.8v5.1"/>
<path d="M317.5 208.3v1.3h1.3l-1.3 1.2-1.3-1.2h1.3M317.5 208.3h.1M317.9 202.8h.7M318.3 202.8l.3 .7h-.7zM340.4 204.5h.1M340.4 201.7v2.8M355.6 201.9h2.5M364.5 209.6v1.2h1.3l-1.3 1.3-1.3-1.3h1.3M364.5 209.6h.1M364.5 204.5v2.5M370.8 201.9h2.6M375.9 209.6v1.2h1.3l-1.3 1.3-1.3-1.3h1.3"/>
<path d="M375.9 209.6h.1M375.9 201.9v1.3M375.9 208.3v1.3M386.1 209.6v1.2h1.2l-1.2 1.3-1.3-1.3h1.3M386.1 209.6h.1M386.1 201.9v2.8M386.1 206.8v2.8M205.7 228.6h.1M205.7 223.5v2.6M218.4 221h2.6M292.1 236.2h.1M292.1 236.2v2.8"/>
<path d="M180.3 250.2h.1M180.3 257.8h.1M180.3 250.2v2.8M180.3 255v2.8M237.5 251.5h2.5M245.1 256.5h.1M245.1 246.4v2.5M245.1 254v2.5M258.4 251.5h8.5l1.1 1.2-1.1 1.3h-8.5zM270.5 247.6h7.6M270.5 252.7h7.6M285.7 240v5.1"/>
<path d="M285.7 255.3v5M292.1 243.8h.1M292.1 250.2h6.3M292.1 241v2.8M237.5 271.8h2.5M245.1 276.9h.1M245.1 266.7v2.5M245.1 274.3v2.6M247.6 262.9h9.7l1.1 1.3-1.1 1.2h-9.7z"/>
<circle cx="291.5" cy="250.2" r=".63"/>
</g>
<path d="M335.8 173.2h4.1M335.8 174.8h4.1M384 205h4.1M384 206.5h4.1" fill="none" stroke="#840000" stroke-width=".51"/>
<g fill="#840000" stroke="#840000" stroke-width=".19">
<path d="M316 203.2l1-.4v.8z"/>
<circle cx="317.5" cy="201.4" r=".25"/>
<circle cx="317.5" cy="205" r=".25"/>
</g>
<g fill="none" stroke="#009600" stroke-width=".19">
<path d="M317.5 76.2h21.6v2.5M356.9 76.2h8.9M66 88.9h35.6M66 94v2.5h2.6M66 99.1v2.5h2.6M66 86.4h35.6M86.4 86.4v5M99.1 88.9v2.5M180.3 81.3v17.8M198.1 94v5.1M203.2 86.4h-20.3v20.3h-2.6M203.2 83.8h-29.2v22.9h-2.6"/>
<path d="M203.2 96.5h-11.4v10.2h-2.6M203.2 99.1h-2.5v7.6h-2.6M203.2 94h-14v5.1M203.2 81.3h-31.8v17.8M223.5 88.9h11.4M223.5 94h16.5v7.6M223.5 99.1h2.6v2.5M331.5 81.3h7.6M334 81.3v2.5M356.9 81.3h2.5v2.5M43.2 119.4h7.6M66 177.8h35.6"/>
<path d="M86.4 177.8v5.1M337.8 170.2h2.6M355.6 170.2h2.5M66 185.4v2.6h2.6M66 190.5v2.5h2.6M66 180.3h35.6M99.1 180.3v2.6M205.7 198.1v2.6M317.5 195.6v2.5M340.4 196.9h15.2M373.4 196.9h15.2M386.1 196.9v5"/>
<path d="M396.2 196.9h2.6M43.2 210.8h7.6M176.5 213.4h14M188 210.8h2.5M188 208.3h2.5M188 205.7h2.5M188 218.4h2.5M221 210.8h2.5M221 205.7h2.5M221 218.4h2.5v2.6h-2.5M221 213.4h2.5M307.3 203.2h2.6"/>
<path d="M364.5 207v2.6M373.4 201.9h2.5M205.7 226.1v2.5M285.7 237.5v2.5M205.7 250.2v2.5M234.9 251.5h2.6M245.1 243.8v2.6M268 247.6h2.5M268 252.7h2.5M298.4 250.2h2.6M193 262.9h2.6M205.7 273v2.6"/>
<path d="M223.5 262.9h2.6M234.9 271.8h2.6M247.6 264.2h-2.5v2.5M285.7 260.3v2.6"/>
</g>
<path d="M65.4 108.6l1.2 1.2M65.4 111.2l1.2 1.2M66.6 108.6l-1.2 1.2M66.6 111.2l-1.2 1.2M65.4 200.1l1.2 1.2M65.4 202.6l1.2 1.2M66.6 200.1l-1.2 1.2M66.6 202.6l-1.2 1.2" fill="none" stroke="#000084" stroke-width=".19"/>
<path d="M86.4 91.4v1.3M86.4 97.8v1.3M99.1 91.4v1.3M99.1 97.8v1.3" fill="none" stroke="#9c9b98" stroke-width=".19"/>
<path d="M84.8 91.7l3.2 7.1M88 91.7l-3.2 7.1M97.5 91.7l3.2 7.1M100.7 91.7l-3.2 7.1" fill="none" stroke="#e12e31" stroke-width=".46"/>
<path d="M193.8 209.4h2.6M193.8 217h2.2" fill="none" stroke="#006464" stroke-width=".19"/>
<g fill="#009600" stroke="#009600" stroke-width=".19">
<circle cx="171.4" cy="106.7" r=".46"/>
<circle cx="198.1" cy="94" r=".46"/>
<circle cx="189.2" cy="94" r=".46"/>
<circle cx="189.2" cy="106.7" r=".46"/>
<circle cx="66" cy="96.5" r=".46"/>
<circle cx="86.4" cy="86.4" r=".46"/>
<circle cx="66" cy="101.6" r=".46"/>
<circle cx="99.1" cy="88.9" r=".46"/>
<circle cx="50.8" cy="119.4" r=".46"/>
<circle cx="66" cy="188" r=".46"/>
<circle cx="50.8" cy="210.8" r=".46"/>
<circle cx="66" cy="193" r=".46"/>
<circle cx="99.1" cy="180.3" r=".46"/>
<circle cx="86.4" cy="177.8" r=".46"/>
<circle cx="180.3" cy="106.7" r=".46"/>
<circle cx="198.1" cy="106.7" r=".46"/>
<circle cx="171.4" cy="81.3" r=".46"/>
<circle cx="180.3" cy="81.3" r=".46"/>
<circle cx="358.1" cy="170.2" r=".46"/>
<circle cx="386.1" cy="196.9" r=".46"/>
<circle cx="337.8" cy="170.2" r=".46"/>
<circle cx="317.5" cy="76.2" r=".46"/>
<circle cx="228.6" cy="88.9" r=".46"/>
<circle cx="365.8" cy="76.2" r=".46"/>
<circle cx="334" cy="81.3" r=".46"/>
<circle cx="339.1" cy="76.2" r=".46"/>
</g>
<g font-size="2.5" fill="#0000c2">
<text x="38.2" y="63.7">Port B（IN1 優先）</text>
<text x="152.5" y="63.7">電源切り替え TPS2121</text>
<text x="317.6" y="63.7">LCD 電源 TPS22965</text>
<text x="38.2" y="155.1">Port A</text>
<text x="152.5" y="155.1">テストパッド</text>
<text x="317.6" y="155.1">常時 ON 3.3V</text>
<text x="172.8" y="190.7">Port B のホスト（DRP、TUSB320）</text>
</g>
<text font-size="2" fill="#840000" x="301" y="277.8">Title: SKJÁR Power</text>
<text font-size="1.9" fill="#0000c2" x="40.7" y="233.8">メモ</text>
<g font-size="1.5" fill="#0000c2">
<text x="40.6" y="238">USB-C ×2 から +5V を作る。Port B（IN1）を優先し、TPS2121 が自動で切り替える（ST が High なら B、Low なら A から給電）。</text>
<text x="40.6" y="240.5">CC の 5.1 kΩ でデバイスとして 5 V を受ける。CC の電圧は RP2040 の ADC で読む（rp2040 シートの R107〜R110）。</text>
<text x="40.6" y="242.9">+3V3 は常時 ON（RP2040 と RTC 用）。+5V_LCD は RP2040 の LCD_EN で ON / OFF する。</text>
<text x="40.6" y="245.4">詳細：docs/schematic/power.md</text>
</g>
<g font-size="1.5" fill="#840000">
<text x="300.9" y="273.8">File: power.kicad_sch</text>
<text x="300.9" y="271.1">Sheet: /Power Sheet/</text>
<text x="300.9" y="281.2">Size: A3</text>
<text x="322.9" y="281.2">Date:</text>
<text x="386" y="281.2">Rev:</text>
<text x="300.9" y="284">KiCad E.D.A. 10.0.7</text>
<text x="385.9" y="284">Id: 2/7</text>
</g>
<g font-size="1.3" fill="#840000">
<text x="35" y="12">1</text>
<text x="85" y="12">2</text>
<text x="135" y="12">3</text>
<text x="185" y="12">4</text>
<text x="235" y="12">5</text>
<text x="285" y="12">6</text>
<text x="335" y="12">7</text>
<text x="385" y="12">8</text>
<text x="10.3" y="36">A</text>
<text x="408.3" y="36">A</text>
<text x="322.8" y="82.3">LCD_EN</text>
<text x="10.2" y="86">B</text>
<text x="102" y="87.4">CC1_B</text>
<text x="102" y="90">CC2_B</text>
<text x="235.4" y="90">PWR_ST</text>
<text x="408.2" y="86">B</text>
<text x="70" y="97.6">USB_B_D-</text>
<text x="70" y="102.7">USB_B_D+</text>
<text x="77.4" y="117.9">USB_B_D+</text>
<text x="100.5" y="117.9">USB_B_D+</text>
<text x="77.4" y="120.4">USB_B_D-</text>
<text x="100.5" y="120.4">USB_B_D-</text>
<text x="10.2" y="136">C</text>
<text x="408.2" y="136">C</text>
<text x="102" y="178.9">CC1_A</text>
<text x="234.7" y="178" transform="rotate(-90 234.7 178)">PWR_ST</text>
<text x="10.2" y="186">D</text>
<text x="102" y="181.4">CC2_A</text>
<text x="408.2" y="186">D</text>
<text x="70" y="189">USB_A_D-</text>
<text x="70" y="194.1">USB_A_D+</text>
<text x="77.6" y="209.3">USB_A_D+</text>
<text x="100.5" y="209.3">USB_A_D+</text>
<text x="177.5" y="206.8">I2C1_SDA</text>
<text x="177.5" y="209.3">I2C1_SCL</text>
<text x="77.6" y="211.9">USB_A_D-</text>
<text x="100.5" y="211.9">USB_A_D-</text>
<text x="178.6" y="211.9">TUSB_INT</text>
<text x="224.9" y="214.4">CC2_B</text>
<text x="224.9" y="211.9">CC1_B</text>
<text x="288.1" y="226.5" transform="rotate(-90 288.1 226.5)">TUSB_INT</text>
<text x="10.3" y="236">E</text>
<text x="408.3" y="236">E</text>
<text x="259.2" y="253.8">PWR_ST</text>
<text x="248.1" y="265.2">USB_OTG</text>
<text x="10.3" y="286">F</text>
<text x="35" y="287">1</text>
<text x="85" y="287">2</text>
<text x="135" y="287">3</text>
<text x="185" y="287">4</text>
<text x="235" y="287">5</text>
<text x="285" y="287">6</text>
<text x="335" y="287">7</text>
<text x="385" y="287">8</text>
<text x="408.3" y="286">F</text>
</g>
<g font-size="1.3" fill="#006464">
<text x="346.6" y="70.8">U4</text>
<text x="43.8" y="77.8">USB-C Port B</text>
<text x="49.6" y="75.3">J1</text>
<text x="212" y="75.9">U3</text>
<text x="315.4" y="73.4">+5V</text>
<text x="341.2" y="73.4">TPS22965DSG</text>
<text x="342.6" y="77.2">VIN</text>
<text x="348.4" y="77.2">VOUT</text>
<text x="361.4" y="73.4">+5V_LCD</text>
<text x="54.8" y="82.2">VBUS</text>
<text x="62.3" y="78.4">VBUS_B</text>
<text x="156.3" y="78.4">VBUS_B</text>
<text x="160.6" y="83.5">C1</text>
<text x="167.8" y="78.4">VBUS_B</text>
<text x="206.7" y="82.2">IN1</text>
<text x="207.2" y="78.4">TPS2121RUX</text>
<text x="216.1" y="82.2">OUT</text>
<text x="221.5" y="78.4">+5V +3V3</text>
<text x="249.4" y="78.4">+5V</text>
<text x="252.1" y="83.5">C4</text>
<text x="262.1" y="78.4">+5V</text>
<text x="264.8" y="83.5">C5</text>
<text x="274.8" y="78.4">+5V</text>
<text x="277.5" y="83.5">C6</text>
<text x="318.1" y="78.4">C7</text>
<text x="318.1" y="83.5">1u</text>
<text x="342.6" y="82.2">ON</text>
<text x="342.6" y="79.7">VBIAS</text>
<text x="350.8" y="82.2">CT</text>
<text x="366.4" y="78.4">C9</text>
<text x="366.4" y="83.5">10u</text>
<text x="56" y="87.3">CC1</text>
<text x="56" y="89.9">CC2</text>
<text x="160.6" y="88.6">1u</text>
<text x="206.7" y="87.3">OV1</text>
<text x="206.7" y="84.8">PR1</text>
<text x="217.6" y="89.9">ST</text>
<text x="231.1" y="84.8">R14</text>
<text x="231.1" y="87.3">10k</text>
<text x="252.1" y="88.6">470u</text>
<text x="264.8" y="88.6">10u</text>
<text x="277.5" y="88.6">10u</text>
<text x="315.4" y="88.6">GND</text>
<text x="336.5" y="87.3">R15</text>
<text x="336.5" y="89.9">100k</text>
<text x="348.9" y="87.9" transform="rotate(-90 348.9 87.9)">GND</text>
<text x="360" y="86.1">C8</text>
<text x="363.7" y="88.6">GND</text>
<text x="56.9" y="94.9">D-</text>
<text x="158" y="93.7">GND</text>
<text x="185.6" y="91.1">VBUS_A</text>
<text x="206.7" y="94.9">IN2</text>
<text x="217.3" y="94.9">SS</text>
<text x="249.4" y="93.7">GND</text>
<text x="262.1" y="93.7">GND</text>
<text x="274.8" y="93.7">GND</text>
<text x="360" y="91.1">1n</text>
<text x="56.9" y="100">D+</text>
<text x="56.9" y="97.5">D-</text>
<text x="156.4" y="97.5">VBUS_A</text>
<text x="206.7" y="97.5">CP2</text>
<text x="206.7" y="100">OV2</text>
<text x="216.7" y="100">ILM</text>
<text x="331.9" y="96.2">GND</text>
<text x="345.9" y="96.2">GND</text>
<text x="357.3" y="96.2">GND</text>
<text x="56.9" y="102.6">D+</text>
<text x="84.3" y="103.8">GND</text>
<text x="97" y="103.8">GND</text>
<text x="160.6" y="102.6">C2</text>
<text x="160.6" y="107.6">1u</text>
<text x="174" y="102.6">R5</text>
<text x="174" y="105.1">100k</text>
<text x="182.9" y="102.6">R7</text>
<text x="182.9" y="105.1">100k</text>
<text x="191.8" y="102.6">R9</text>
<text x="191.8" y="105.1">100k</text>
<text x="200.6" y="102.6">R11</text>
<text x="200.6" y="105.1">100k</text>
<text x="214.3" y="105.7" transform="rotate(-90 214.3 105.7)">GND</text>
<text x="228.6" y="105.1">R13</text>
<text x="228.6" y="107.6">30k 1%</text>
<text x="240.6" y="103.8">C3</text>
<text x="44.1" y="113.3" transform="rotate(-90 44.1 113.3)">SHIELD</text>
<text x="51.8" y="113.3" transform="rotate(-90 51.8 113.3)">GND</text>
<text x="54.7" y="110.2">SBU1</text>
<text x="54.7" y="112.7">SBU2</text>
<text x="91.9" y="108.9">+5V</text>
<text x="94.6" y="112.1">U1</text>
<text x="94.6" y="114">USBLC6-2SC6</text>
<text x="158" y="112.7">GND</text>
<text x="174" y="110.2">R6</text>
<text x="174" y="112.7">51k</text>
<text x="182.9" y="110.2">R8</text>
<text x="182.9" y="112.7">22k</text>
<text x="191.8" y="110.2">R10</text>
<text x="191.8" y="112.7">43k</text>
<text x="200.6" y="110.2">R12</text>
<text x="200.6" y="112.7">22k</text>
<text x="211.3" y="114">GND</text>
<text x="224" y="114">GND</text>
<text x="238" y="114">GND</text>
<text x="240.6" y="108.9">100n</text>
<text x="169.4" y="119.1">GND</text>
<text x="178.3" y="119.1">GND</text>
<text x="187.2" y="119.1">GND</text>
<text x="196.1" y="119.1">GND</text>
<text x="48.7" y="124.2">GND</text>
<text x="91.9" y="129.2">GND</text>
<text x="156.4" y="130.5">VBUS_A</text>
<text x="169" y="130.5">VBUS_B</text>
<text x="180.6" y="130.5">PWR_FLAG</text>
<text x="155.2" y="138.1">PWR_FLAG</text>
<text x="167.9" y="138.1">PWR_FLAG</text>
<text x="183.4" y="138.1">GND</text>
<text x="49.6" y="166.7">J2</text>
<text x="230" y="166.1">PWR_ST</text>
<text x="231.8" y="164.3">TP1</text>
<text x="335.8" y="167.3">+5V</text>
<text x="341.3" y="168">AP2127N-3.3</text>
<text x="346.6" y="166.1">U5</text>
<text x="355.5" y="167.3">+3V3</text>
<text x="43.9" y="169.2">USB-C Port A</text>
<text x="54.8" y="173.7">VBUS</text>
<text x="62.4" y="169.9">VBUS_A</text>
<text x="338.4" y="172.4">C10</text>
<text x="343.1" y="171.1">VI</text>
<text x="350.2" y="171.1">VO</text>
<text x="358.8" y="172.4">C11</text>
<text x="56" y="178.8">CC1</text>
<text x="338.4" y="177.5">1u</text>
<text x="348.9" y="175" transform="rotate(-90 348.9 175)">GND</text>
<text x="358.8" y="177.5">1u</text>
<text x="56" y="181.3">CC2</text>
<text x="335.8" y="182.6">GND</text>
<text x="345.9" y="182.6">GND</text>
<text x="356.1" y="182.6">GND</text>
<text x="56.9" y="191.5">D+</text>
<text x="56.9" y="186.4">D-</text>
<text x="56.9" y="188.9">D-</text>
<text x="88.9" y="186.4">R3</text>
<text x="88.9" y="188.9">5.1k 1%</text>
<text x="101.6" y="186.4">R4</text>
<text x="101.6" y="188.9">5.1k 1%</text>
<text x="56.9" y="194">D+</text>
<text x="84.3" y="195.3">GND</text>
<text x="97" y="195.3">GND</text>
<text x="203.1" y="195.3">+3V3</text>
<text x="338.3" y="194">+5V</text>
<text x="359.1" y="197.8">IN</text>
<text x="366" y="197.8">OUT</text>
<text x="367" y="194">U9</text>
<text x="384.6" y="194.6">B5819W</text>
<text x="389.7" y="192.7">D1</text>
<text x="395.1" y="194">VBUS_B</text>
<text x="54.7" y="201.6">SBU1</text>
<text x="91.9" y="200.4">+5V</text>
<text x="94.6" y="203.5">U2</text>
<text x="208.3" y="199.1">U6</text>
<text x="302.2" y="200.4">+3V3_CM0</text>
<text x="320" y="202.9">Q1</text>
<text x="333.9" y="200.4">C15</text>
<text x="335.2" y="202.9">1u</text>
<text x="359.1" y="202.9">EN</text>
<text x="365.5" y="203.5" transform="rotate(-90 365.5 203.5)">GND</text>
<text x="365.7" y="202.9">ISET</text>
<text x="44.1" y="204.8" transform="rotate(-90 44.1 204.8)">SHIELD</text>
<text x="51.8" y="204.8" transform="rotate(-90 51.8 204.8)">GND</text>
<text x="54.7" y="204.2">SBU2</text>
<text x="94.6" y="205.4">USBLC6-2SC6</text>
<text x="193.5" y="206.7">SDA/OUT1</text>
<text x="193.5" y="209.2">SCL/OUT2</text>
<text x="206.7" y="207.6" transform="rotate(-90 206.7 207.6)">VDD</text>
<text x="208.5" y="206.7">VBUS_DET</text>
<text x="246.3" y="206.7">+3V3</text>
<text x="257.9" y="206.7">VBUS_B</text>
<text x="271.7" y="206.7">+3V3</text>
<text x="281.9" y="206.7">+3V3_CM0</text>
<text x="320" y="205.4">2N7002</text>
<text x="338.3" y="209.2">GND</text>
<text x="378.4" y="205.4">R19</text>
<text x="378.4" y="208">6.8k</text>
<text x="388.6" y="205.4">C16</text>
<text x="388.6" y="208">10u</text>
<text x="48.7" y="215.6">GND</text>
<text x="193.5" y="211.8">INT/OUT3</text>
<text x="193.5" y="214.3">ID</text>
<text x="214" y="211.8">CC1</text>
<text x="214" y="214.3">CC2</text>
<text x="251.4" y="213.1">C12</text>
<text x="251.4" y="215.6">100n</text>
<text x="264.1" y="213.1">R16</text>
<text x="264.1" y="215.6">910k 1%</text>
<text x="276.8" y="213.1">R17</text>
<text x="276.8" y="215.6">10k</text>
<text x="289.5" y="213.1">R18</text>
<text x="289.5" y="215.6">10k</text>
<text x="315.4" y="213.1">GND</text>
<text x="351.1" y="210.5">SY6280AAC</text>
<text x="362.4" y="214.3">GND</text>
<text x="373.9" y="214.3">GND</text>
<text x="384" y="214.3">GND</text>
<text x="91.9" y="220.7">GND</text>
<text x="193.5" y="219.4">EN</text>
<text x="212.8" y="221.9">ADDR</text>
<text x="212.9" y="219.4">PORT</text>
<text x="246.9" y="221.9">GND</text>
<text x="206.7" y="223" transform="rotate(-90 206.7 223)">GND</text>
<text x="221.5" y="225.8">GND</text>
<text x="203.7" y="233.4">GND</text>
<text x="208.3" y="229.6">TUSB320LAI</text>
<text x="289.4" y="233.4">+3V3</text>
<text x="283.1" y="234.6">+3V3</text>
<text x="294.6" y="239.7">C14</text>
<text x="280.4" y="243.5">U8</text>
<text x="294.6" y="242.3">100n</text>
<text x="177.7" y="247.3">+3V3</text>
<text x="203.1" y="247.3">+3V3</text>
<text x="247.6" y="251.2">Q2</text>
<text x="286.7" y="249.5" transform="rotate(-90 286.7 249.5)">VCC</text>
<text x="290" y="248.6">GND</text>
<text x="182.9" y="253.7">C13</text>
<text x="182.9" y="256.2">100n</text>
<text x="213.3" y="256.2">U7</text>
<text x="247.6" y="253.7">2N7002</text>
<text x="286.7" y="254.8" transform="rotate(-90 286.7 254.8)">GND</text>
<text x="178.3" y="262.6">GND</text>
<text x="206.7" y="262.2" transform="rotate(-90 206.7 262.2)">VCC</text>
<text x="243" y="261.3">GND</text>
<text x="288.3" y="258.8">SN74LVC1G02DBVR</text>
<text x="206.7" y="267.5" transform="rotate(-90 206.7 267.5)">GND</text>
<text x="283.7" y="267.7">GND</text>
<text x="213.3" y="271.5">SN74LVC1G04DBVR</text>
<text x="247.6" y="271.5">Q3</text>
<text x="247.6" y="274">2N7002</text>
<text x="203.7" y="280.4">GND</text>
<text x="243" y="281.6">GND</text>
</g>
<g font-size="1.3" fill="#a90000">
<text x="339.6" y="76.1">1</text>
<text x="354.9" y="76.1">7</text>
<text x="62.2" y="81.1">A4</text>
<text x="203.7" y="81.1">7</text>
<text x="203.7" y="83.7">6</text>
<text x="221.5" y="81.1">1</text>
<text x="339.6" y="81.1">3</text>
<text x="339.6" y="78.6">4</text>
<text x="354.9" y="81.1">6</text>
<text x="62.1" y="88.8">B5</text>
<text x="62.2" y="86.2">A5</text>
<text x="203.7" y="86.2">5</text>
<text x="221.5" y="88.8">9</text>
<text x="62.2" y="93.8">A7</text>
<text x="203.7" y="93.8">2</text>
<text x="220.9" y="93.8">11</text>
<text x="347.8" y="90.9" transform="rotate(-90 347.8 90.9)">5</text>
<text x="62.1" y="101.5">B6</text>
<text x="62.1" y="96.4">B7</text>
<text x="62.2" y="98.9">A6</text>
<text x="203.7" y="96.4">3</text>
<text x="203.7" y="98.9">4</text>
<text x="220.9" y="98.9">10</text>
<text x="62.1" y="111.6">B8</text>
<text x="62.2" y="109.1">A8</text>
<text x="93.8" y="113.8" transform="rotate(-90 93.8 113.8)">5</text>
<text x="213.2" y="109.3" transform="rotate(-90 213.2 109.3)">12</text>
<text x="43" y="118.2" transform="rotate(-90 43 118.2)">SH</text>
<text x="50.7" y="118.1" transform="rotate(-90 50.7 118.1)">A1</text>
<text x="89.4" y="116.7">1</text>
<text x="89.4" y="119.2">3</text>
<text x="97.1" y="119.2">4</text>
<text x="97.1" y="116.7">6</text>
<text x="93.8" y="123.9" transform="rotate(-90 93.8 123.9)">2</text>
<text x="62.2" y="172.6">A4</text>
<text x="340.9" y="170">3</text>
<text x="353.6" y="170">2</text>
<text x="62.2" y="177.7">A5</text>
<text x="347.8" y="177.3" transform="rotate(-90 347.8 177.3)">1</text>
<text x="62.1" y="180.2">B5</text>
<text x="62.2" y="185.3">A7</text>
<text x="62.1" y="187.8">B7</text>
<text x="62.2" y="190.4">A6</text>
<text x="62.1" y="192.9">B6</text>
<text x="356.1" y="196.7">5</text>
<text x="371.4" y="196.7">1</text>
<text x="62.1" y="203.1">B8</text>
<text x="62.2" y="200.5">A8</text>
<text x="205.6" y="203.3" transform="rotate(-90 205.6 203.3)">12</text>
<text x="310.4" y="203.1">1</text>
<text x="317.4" y="200.1" transform="rotate(-90 317.4 200.1)">3</text>
<text x="356.1" y="201.8">4</text>
<text x="371.4" y="201.8">3</text>
<text x="43" y="209.7" transform="rotate(-90 43 209.7)">SH</text>
<text x="50.7" y="209.6" transform="rotate(-90 50.7 209.6)">A1</text>
<text x="89.4" y="208.1">1</text>
<text x="93.8" y="205.2" transform="rotate(-90 93.8 205.2)">5</text>
<text x="97.1" y="208.1">6</text>
<text x="191" y="205.6">7</text>
<text x="191" y="208.1">8</text>
<text x="219" y="205.6">4</text>
<text x="317.4" y="207.7" transform="rotate(-90 317.4 207.7)">2</text>
<text x="364.4" y="206.5" transform="rotate(-90 364.4 206.5)">2</text>
<text x="89.4" y="210.7">3</text>
<text x="93.8" y="215.4" transform="rotate(-90 93.8 215.4)">2</text>
<text x="97.1" y="210.7">4</text>
<text x="191" y="210.7">6</text>
<text x="191" y="213.2">9</text>
<text x="219" y="210.7">1</text>
<text x="219" y="213.2">2</text>
<text x="190.4" y="218.3">11</text>
<text x="219" y="218.3">3</text>
<text x="219" y="220.8">5</text>
<text x="205.6" y="226.1" transform="rotate(-90 205.6 226.1)">10</text>
<text x="285.6" y="243.3" transform="rotate(-90 285.6 243.3)">5</text>
<text x="238" y="251.3">1</text>
<text x="245" y="248.4" transform="rotate(-90 245 248.4)">3</text>
<text x="273.6" y="247.5">1</text>
<text x="293.9" y="250.1">4</text>
<text x="205.6" y="256" transform="rotate(-90 205.6 256)">5</text>
<text x="245" y="256" transform="rotate(-90 245 256)">2</text>
<text x="273.6" y="252.6">2</text>
<text x="198.7" y="262.8">2</text>
<text x="219" y="262.8">4</text>
<text x="285.6" y="258.5" transform="rotate(-90 285.6 258.5)">3</text>
<text x="245" y="268.7" transform="rotate(-90 245 268.7)">3</text>
<text x="205.6" y="271.2" transform="rotate(-90 205.6 271.2)">3</text>
<text x="238" y="271.6">1</text>
<text x="245" y="276.3" transform="rotate(-90 245 276.3)">2</text>
</g>
<g font-size="1.3" fill="#0f0f0f">
<text x="197" y="83.7">PR1_B 6</text>
<text x="317.5" y="195.5">TUSB_EN_N</text>
<text x="344.8" y="201.8">VBUS_B_EN 4</text>
<text x="375.9" y="201.8">SY_ISET</text>
<text x="223.5" y="205.6">TUSB_VDET</text>
<text x="168.7" y="213.2">TUSB_ID</text>
<text x="177.2" y="218.3">TUSB_EN_N</text>
<text x="261.5" y="227.6" transform="rotate(-90 261.5 227.6)">TUSB_VDET</text>
<text x="274.2" y="225" transform="rotate(-90 274.2 225)">TUSB_ID</text>
<text x="245.1" y="243.7">PR1_B</text>
<text x="227.6" y="251.3">HOST_B</text>
<text x="260.1" y="247.5">TUSB_ID</text>
<text x="301" y="250.1">VBUS_B_EN</text>
<text x="185.2" y="262.8">TUSB_ID</text>
<text x="226" y="262.8">HOST_B</text>
<text x="227.6" y="271.7">HOST_B</text>
</g>
<g font-size="1.3" fill="#939391">
<text x="88.9" y="94.9">R1</text>
<text x="101.6" y="94.9">R2</text>
<text x="88.9" y="97.5">5.1k 1%</text>
<text x="101.6" y="97.5">5.1k 1%</text>
</g>
<g font-size="1.3" fill="#0000c2">
<text x="335.3" y="227.5">サイバーデッキモードで、CM0 が I²C で U6 を DRP（Try.SNK）にする。</text>
<text x="335.3" y="229.6">機器が挿さると U6 が ID を Low にし、U7 が HOST_B を High にする。</text>
<text x="337.2" y="231.6">Q2：PR1 を GND に引く（TPS2121 は Port A を使う）</text>
<text x="337.2" y="233.7">Q3：CM0 の USB_OTG を GND に引く（CM0 が USB ホストになる）</text>
<text x="335.3" y="239.8">CM0 が OFF の間は Q1 が切れて U6 は止まり、Rd だけを出す。</text>
<text x="337.2" y="235.7">U8：ID が Low で PWR_ST も Low（Port A から給電）のときだけ、</text>
<text x="341.1" y="237.7">U9 で VBUS_B に 5 V を出す（1.0 A で電流制限）</text>
<text x="335.3" y="241.8">D1：故障した充電器の高い電圧から U9（6 V まで）を守る。</text>
<text x="335.3" y="243.9">R1 / R2 は未実装。U6 を外すときだけ付ける。</text>
</g>
</svg>
